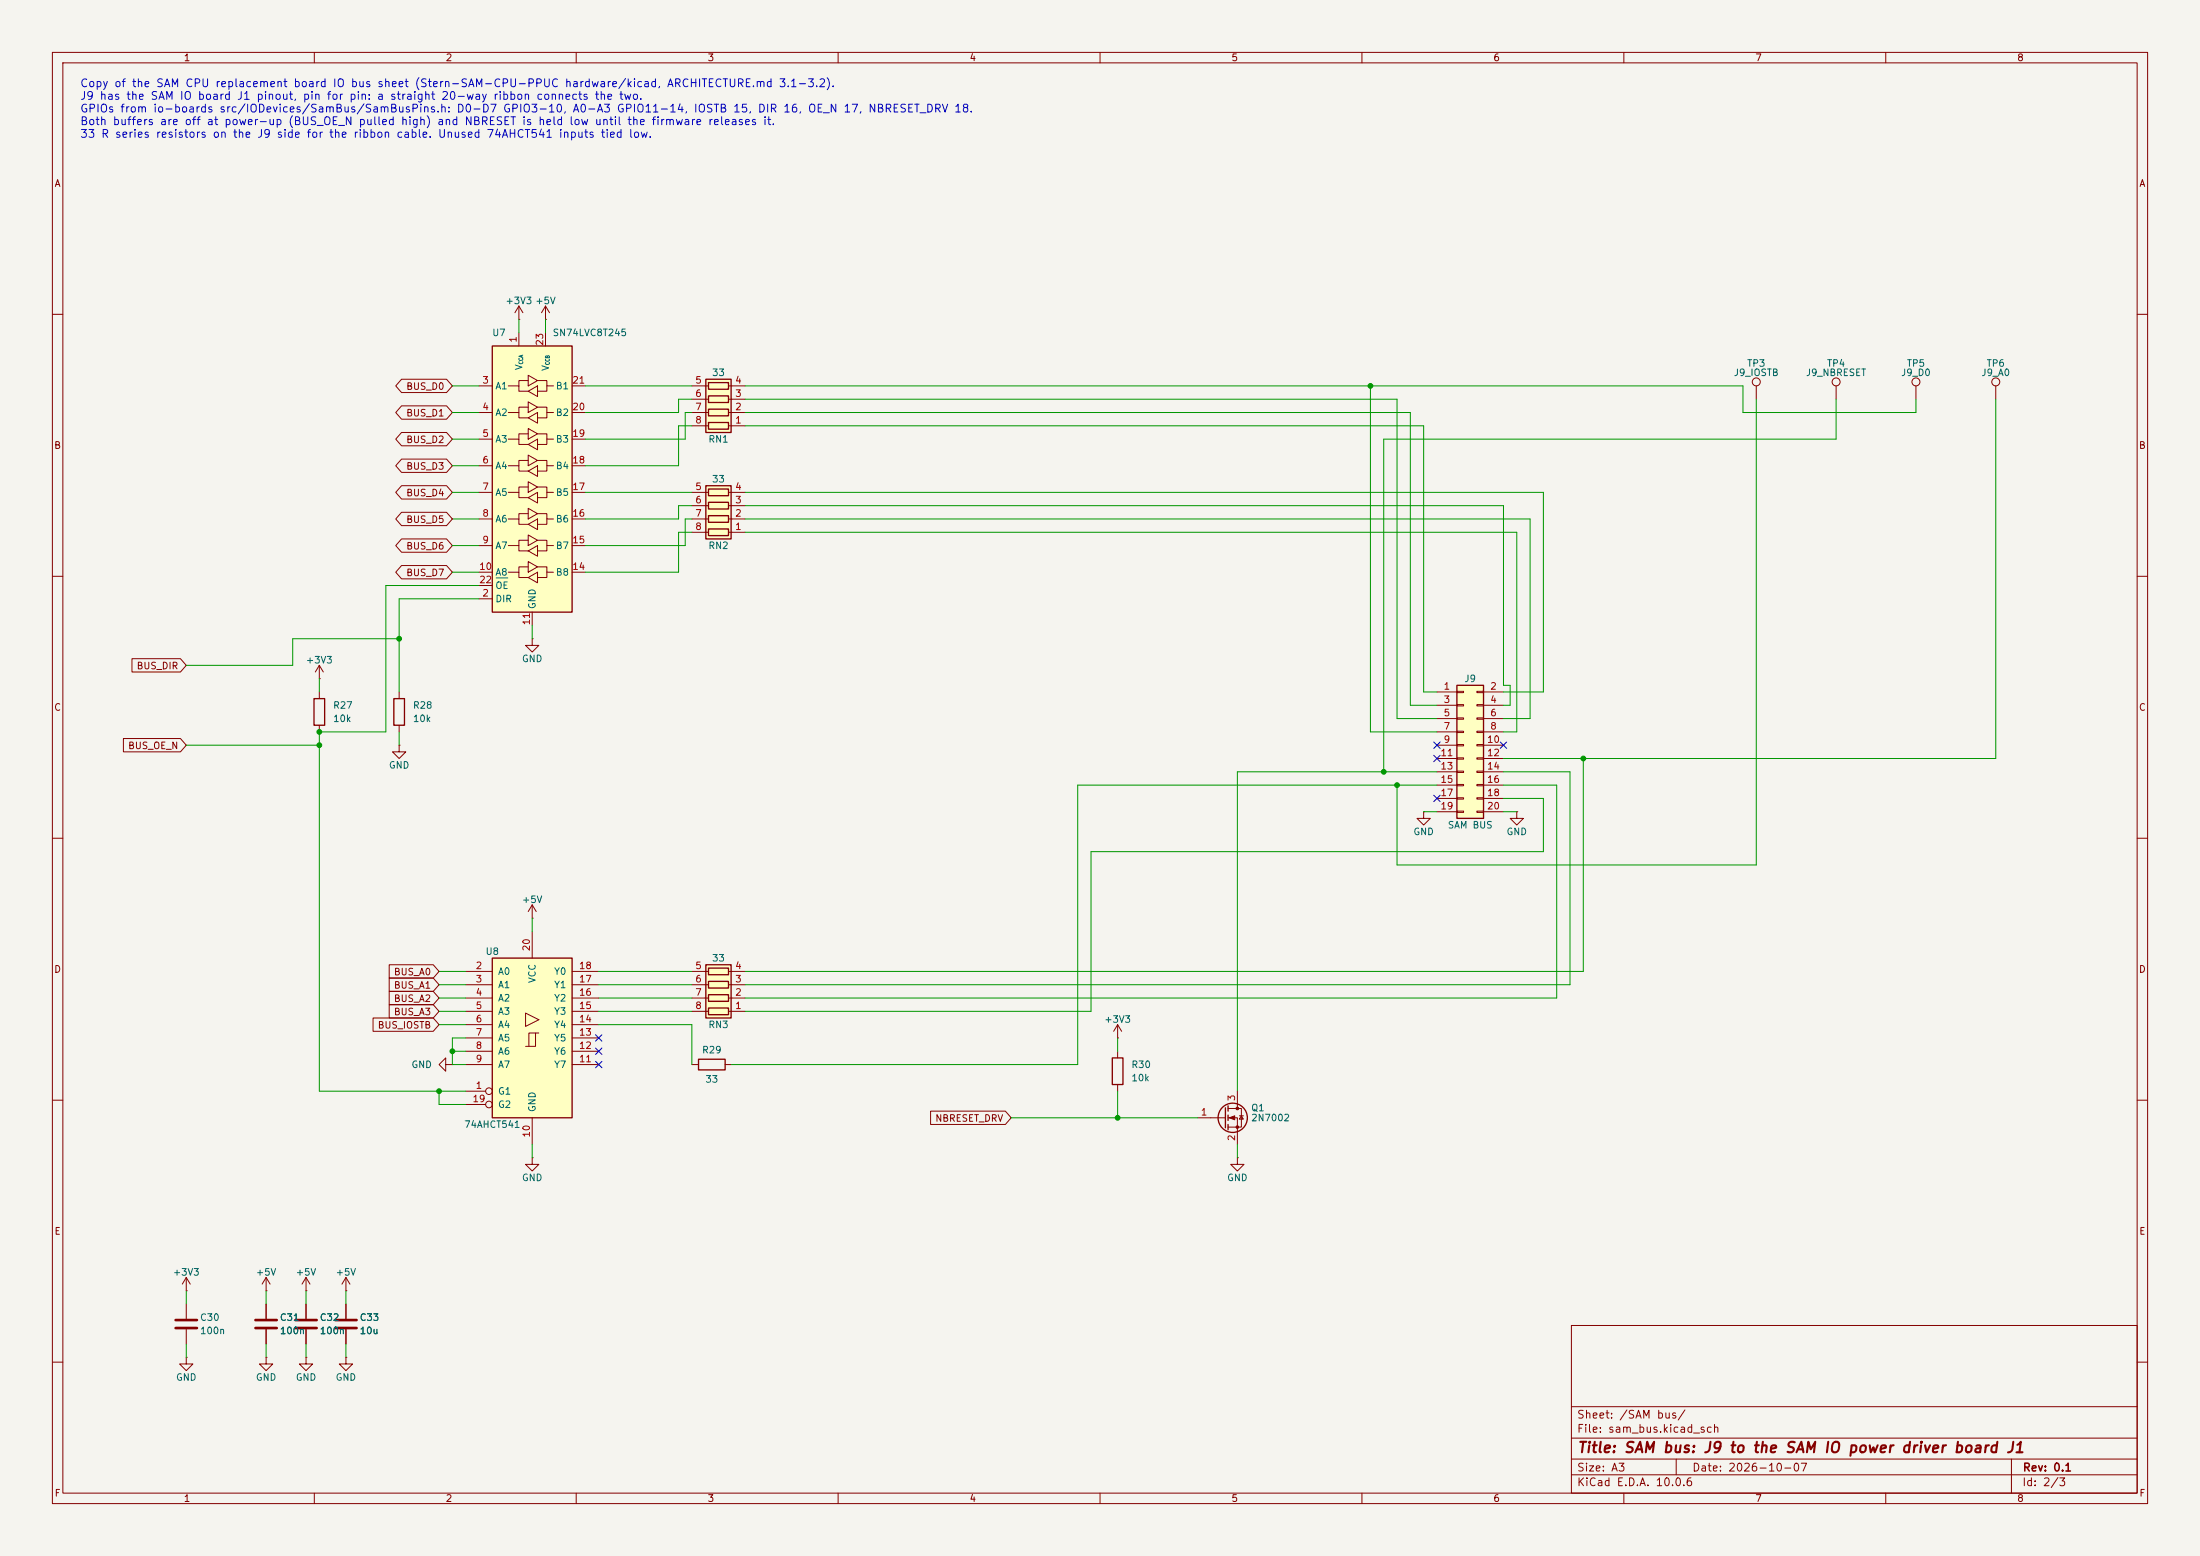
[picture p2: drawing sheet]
<svg xmlns="http://www.w3.org/2000/svg" width="420mm" height="297mm" viewBox="0 0 420 297" stroke-linecap="round" stroke-linejoin="round" font-family="sans-serif">
<path d="M0 0h420v297h-420z" fill="#f5f4ef" stroke="#f5f4ef" stroke-width=".19"/>
<g fill="none" stroke="#840000" stroke-width=".19">
<path d="M10 10h400v277h-400zM12 12h396v273h-396zM60 10v2M110 10v2M160 10v2M210 10v2M260 10v2M310 10v2M360 10v2M10 60h2M408 60h2M10 110h2"/>
<path d="M408 110h2M61 129.5h.1M61 127l-.8 1.3M61 127l.7 1.3M61 127v2.5M10 160h2M408 160h2M213.4 198.1h.1M213.4 195.6v2.5M213.4 195.6l-.8 1.3M213.4 195.6l.7 1.3M10 210h2"/>
<path d="M213.4 200.7v1.2M213.4 207v1.3M408 210h2M236.2 221v1.2h1.3l-1.3 1.3-1.3-1.3h1.3M236.2 221h.1M300 253h108v32h-108zM10 260h2M300 278.5h108M300 274.5h108M300 268.5h108M320 278.5v3M384 278.5v6.5"/>
<path d="M408 260h2M60 285v2M110 285v2M160 285v2M210 285v2M260 285v2M300 281.5h108M310 285v2M360 285v2"/>
</g>
<path d="M212.3 201.9h2.1v5.1h-2.1z" fill="none" stroke="#840000" stroke-width=".25"/>
<path d="M134.7 184.2h4.9v10.1h-4.9z" fill="#ffffc2"/>
<path d="M134.7 184.2h4.9v10.1h-4.9zM135.3 192.4h3.8v1.3h-3.8zM135.3 189.9h3.8v1.2h-3.8zM135.3 187.3h3.8v1.3h-3.8zM135.3 184.8h3.8v1.3h-3.8zM133.3 202.2h5.1v2h-5.1z" fill="none" stroke="#840000" stroke-width=".25"/>
<path d="M132.1 193h3.2M132.1 190.5h3.2M132.1 188h3.2M132.1 185.4h3.2M139.1 193h3.1M139.1 190.5h3.1M139.1 188h3.1M139.1 185.4h3.1M132.1 203.2h1.2M138.4 203.2h1.3" fill="none" stroke="#840000" stroke-width=".19"/>
<path d="M94 66h15.2v50.8h-15.2z" fill="#ffffc2"/>
<g fill="none" stroke="#840000" stroke-width=".25">
<path d="M94 66h15.2v50.8h-15.2zM75.2 133.4h2v5h-2zM233.9 211.5v3.8M234.4 211.1v1M234.4 212.9v1M234.4 214.6v1"/>
<circle cx="235.3" cy="213.4" r="2.79"/>
</g>
<g fill="none" stroke="#840000" stroke-width=".19">
<path d="M91.4 73.7h2.6M91.4 78.7h2.6M97 73.7h2.1v1h1.7M97 78.7h2.1v1.1h1.7M99.1 63.5v2.5M100.8 72.6h-1.7v1.1M100.8 71.6l1.8 1-1.8 1.1zM100.8 74.7l1.8-1v2zM100.8 77.7h-1.7v1M100.8 76.7l1.8 1-1.8 1zM100.8 79.8l1.8-1.1v2.1zM102.6 72.6h1.8v1.1h1.3"/>
<path d="M102.6 77.7h1.8v1h1.3M104.1 63.5v2.5M104.4 73.7v1h-1.8M104.4 78.7v1.1h-1.8M109.2 73.7h2.6M109.2 78.7h2.6M91.4 83.8h2.6M91.4 88.9h2.6M91.4 94h2.6M91.4 99.1h2.6M97 83.8h2.1v1h1.7M97 94h2.1v1h1.7"/>
<path d="M97 88.9h2.1v1h1.7M97 99.1h2.1v1h1.7M100.8 82.8h-1.7v1M100.8 93h-1.7v1M100.8 81.8l1.8 1-1.8 1zM100.8 91.9l1.8 1.1-1.8 1zM100.8 84.8l1.8-1v2.1zM100.8 89.9l1.8-1v2zM100.8 95l1.8-1v2zM100.8 87.9h-1.7v1M100.8 98h-1.7v1.1M100.8 86.9l1.8 1-1.8 1z"/>
<path d="M100.8 97l1.8 1-1.8 1.1zM102.6 82.8h1.8v1h1.3M102.6 93h1.8v1h1.3M102.6 87.9h1.8v1h1.3M102.6 98h1.8v1.1h1.3M104.4 83.8v1h-1.8M104.4 94v1h-1.8M104.4 88.9v1h-1.8M104.4 99.1v1h-1.8M109.2 83.8h2.6M109.2 88.9h2.6M109.2 94h2.6"/>
<path d="M109.2 99.1h2.6M91.4 114.3h2.6M91.4 104.1h2.6M91.4 109.2h2.6M91.4 111.8h2.6M97 104.1h2.1v1.1h1.7M97 109.2h2.1v1h1.7M100.8 103.1h-1.7v1M100.8 102.1l1.8 1-1.8 1zM100.8 105.2l1.8-1.1v2.1zM100.8 110.2l1.8-1v2.1zM100.8 108.2h-1.7v1"/>
<path d="M100.8 107.2l1.8 1-1.8 1zM100.8 100.1l1.8-1v2zM101.6 116.8v2.6M102.6 103.1h1.8v1h1.3M102.6 108.2h1.8v1h1.3M104.4 104.1v1.1h-1.8M104.4 109.2v1h-1.8M109.2 104.1h2.6M109.2 109.2h2.6M76.2 132.1v1.3M76.2 138.4v1.3M101.6 121.9v1.3h1.3l-1.3 1.3-1.3-1.3h1.3"/>
<path d="M101.6 121.9h.1M76.2 142.2v1.3h1.3l-1.3 1.3-1.3-1.3h1.3M76.2 142.2h.1M101.6 175.3h.1M101.6 172.7v2.6M101.6 172.7l-.8 1.3M101.6 172.7l.8 1.3M85.1 203.2v-1.3l-1.3 1.3 1.3 1.3v-1.3h1.3M86.4 203.2h.1M228.6 213.4h5.3M234.4 211.6h2.6v3.5h-2.6M234.4 213.4h1.8v5"/>
<path d="M236.2 208.3v3.3M236.6 213h.8M237 213l.4 .6h-.8z"/>
</g>
<path d="M94.7 110.3h2.2" fill="none" stroke="#006464" stroke-width=".19"/>
<g fill="#840000" stroke="#840000" stroke-width=".19">
<path d="M234.7 213.4l1-.4v.7z"/>
<circle cx="236.2" cy="211.6" r=".25"/>
<circle cx="236.2" cy="215.1" r=".25"/>
</g>
<path d="M94 182.9h15.2v30.5h-15.2z" fill="#ffffc2"/>
<g fill="none" stroke="#840000" stroke-width=".19">
<path d="M271.8 154.9v1.3h1.2l-1.2 1.3-1.3-1.3h1.3M271.8 154.9h.1M289.6 154.9v1.3h1.2l-1.2 1.3-1.3-1.3h1.3M289.6 154.9h.1M101.6 177.8v5.1M88.9 185.4h5.1M88.9 188h5.1M88.9 190.5h5.1M88.9 193h5.1M88.9 195.6h5.1M88.9 198.1h5.1M100.3 193.4l2.6 1.2-2.6 1.3z"/>
<path d="M102.2 197.2h-1.2v2.5M102.9 197.2h-.7v2.5h-1.9M109.2 185.4h5.1M109.2 188h5.1M109.2 190.5h5.1M109.2 193h5.1M109.2 195.6h5.1M109.2 198.1h5.1M88.9 208.3h3.8M88.9 200.7h5.1M88.9 203.2h5.1M88.9 210.8h3.8"/>
<path d="M101.6 213.4v5M109.2 200.7h5.1M109.2 203.2h5.1M101.6 221v1.2h1.3l-1.3 1.3-1.3-1.3h1.3M101.6 221h.1"/>
<circle cx="93.3" cy="208.3" r=".63"/>
<circle cx="93.3" cy="210.8" r=".63"/>
</g>
<path d="M94 182.9h15.2v30.5h-15.2z" fill="none" stroke="#840000" stroke-width=".25"/>
<path d="M134.7 72.4h4.9v10.2h-4.9z" fill="#ffffc2"/>
<path d="M134.7 72.4h4.9v10.2h-4.9zM135.3 78.1h3.8v1.3h-3.8zM135.3 75.6h3.8v1.2h-3.8zM135.3 73h3.8v1.3h-3.8zM135.3 80.6h3.8v1.3h-3.8zM59.9 133.4h2.1v5h-2.1z" fill="none" stroke="#840000" stroke-width=".25"/>
<g fill="none" stroke="#840000" stroke-width=".19">
<path d="M132.1 78.7h3.2M132.1 76.2h3.2M132.1 73.7h3.2M139.1 78.7h3.1M139.1 76.2h3.1M139.1 73.7h3.1M335.3 73.7v2.5M350.5 73.7v2.5M365.8 73.7v2.5M381 73.7v2.5M132.1 81.3h3.2M139.1 81.3h3.1"/>
<path d="M61 132.1v1.3M61 138.4v1.3M35.6 259.1v1.2h1.2l-1.2 1.3-1.3-1.3h1.3M35.6 259.1h.1M35.6 246.4h.1M35.6 243.8l-.8 1.3M35.6 243.8l.7 1.3M35.6 243.8v2.6M35.6 248.9v2.8M35.6 253.7v2.8M50.8 246.4h.1M50.8 259.1v1.2h1.3l-1.3 1.3-1.3-1.3h1.3"/>
<path d="M50.8 259.1h.1M50.8 243.8l-.8 1.3M50.8 243.8l.8 1.3M50.8 243.8v2.6M50.8 248.9v2.8M50.8 253.7v2.8M58.4 246.4h.1M58.4 259.1v1.2h1.3l-1.3 1.3-1.3-1.3h1.3M58.4 259.1h.1M58.4 243.8l-.7 1.3M58.4 243.8l.8 1.3M58.4 243.8v2.6"/>
<path d="M58.4 248.9v2.8M58.4 253.7v2.8M66 246.4h.1M66 259.1v1.2h1.3l-1.3 1.3-1.2-1.3h1.2M66 259.1h.1M66 243.8l-.7 1.3M66 243.8l.8 1.3M66 243.8v2.6M66 248.9v2.8M66 253.7v2.8"/>
<circle cx="335.3" cy="72.9" r=".76"/>
<circle cx="350.5" cy="72.9" r=".76"/>
<circle cx="365.8" cy="72.9" r=".76"/>
<circle cx="381" cy="72.9" r=".76"/>
</g>
<path d="M33.5 252h4.1M33.5 253.5h4.1M48.8 252h4M48.8 253.5h4M56.4 252h4.1M56.4 253.5h4.1M64 252h4.1M64 253.5h4.1" fill="none" stroke="#840000" stroke-width=".51"/>
<path d="M278.1 130.8h5.1v25.4h-5.1z" fill="#ffffc2"/>
<path d="M278.1 130.8h5.1v25.4h-5.1z" fill="none" stroke="#840000" stroke-width=".25"/>
<g fill="none" stroke="#840000" stroke-width=".19">
<path d="M99.1 58.4l-.8 1.3M99.1 58.4l.7 1.3M99.1 58.4v2.6M104.1 58.4l-.7 1.3M104.1 58.4l.8 1.3M104.1 58.4v2.6M99.1 61h.1M104.1 61h.1M274.3 132.1h3.8M274.3 134.6h3.8M274.3 137.2h3.8M274.3 139.7h3.8"/>
<path d="M278.1 132h1.3v.2h-1.3zM278.1 134.5h1.3v.2h-1.3zM278.1 137h1.3v.3h-1.3zM278.1 139.6h1.3v.2h-1.3zM281.9 132h1.3v.2h-1.3zM281.9 134.5h1.3v.2h-1.3zM281.9 137h1.3v.3h-1.3zM281.9 139.6h1.3v.2h-1.3zM283.2 132.1h3.8M283.2 134.6h3.8M283.2 137.2h3.8M283.2 139.7h3.8"/>
<path d="M274.3 142.2h3.8M274.3 144.8h3.8M274.3 147.3h3.8M274.3 149.9h3.8M274.3 152.4h3.8M274.3 154.9h3.8M278.1 142.1h1.3v.3h-1.3zM278.1 144.7h1.3v.2h-1.3zM278.1 147.2h1.3v.2h-1.3zM278.1 149.7h1.3v.3h-1.3zM278.1 152.3h1.3v.2h-1.3zM278.1 154.8h1.3v.3h-1.3z"/>
<path d="M281.9 142.1h1.3v.3h-1.3zM281.9 144.7h1.3v.2h-1.3zM281.9 147.2h1.3v.2h-1.3zM281.9 149.7h1.3v.3h-1.3zM281.9 152.3h1.3v.2h-1.3zM281.9 154.8h1.3v.3h-1.3zM283.2 142.2h3.8M283.2 144.8h3.8M283.2 147.3h3.8M283.2 149.9h3.8M283.2 152.4h3.8M283.2 154.9h3.8"/>
</g>
<path d="M134.7 92.7h4.9v10.2h-4.9z" fill="#ffffc2"/>
<path d="M134.7 92.7h4.9v10.2h-4.9zM135.3 98.4h3.8v1.3h-3.8zM135.3 95.9h3.8v1.3h-3.8zM135.3 93.3h3.8v1.3h-3.8zM135.3 101h3.8v1.2h-3.8z" fill="none" stroke="#840000" stroke-width=".25"/>
<g fill="none" stroke="#840000" stroke-width=".19">
<path d="M76.7 77.5h8.5l1.2 1.2-1.2 1.3h-8.5l-1.2-1.3zM76.7 72.4h8.5l1.2 1.3-1.2 1.2h-8.5l-1.2-1.2zM76.7 87.6h8.5l1.2 1.3-1.2 1.3h-8.5l-1.2-1.3zM76.7 92.7h8.5l1.2 1.3-1.2 1.3h-8.5l-1.2-1.3zM76.7 82.5h8.5l1.2 1.3-1.2 1.3h-8.5l-1.2-1.3zM76.7 97.8h8.5l1.2 1.3-1.2 1.2h-8.5l-1.2-1.2zM132.1 99.1h3.2M132.1 96.5h3.2M132.1 94h3.2M139.1 99.1h3.1M139.1 96.5h3.1M139.1 94h3.1"/>
<path d="M76.7 102.9h8.5l1.2 1.2-1.2 1.3h-8.5l-1.2-1.3zM76.7 107.9h8.5l1.2 1.3-1.2 1.3h-8.5l-1.2-1.3zM132.1 101.6h3.2M139.1 101.6h3.1M25.2 125.7h9.2l1.2 1.3-1.2 1.3h-9.2zM23.6 141h10.8l1.2 1.2-1.2 1.3h-10.8zM71.2 194.3h11.5l1.1 1.3-1.1 1.3h-11.5zM74.3 184.1h8.4l1.1 1.3-1.1 1.3h-8.4zM74.3 189.2h8.4l1.1 1.3-1.1 1.3h-8.4zM74.3 191.8h8.4l1.1 1.2-1.1 1.3h-8.4zM74.3 186.7h8.4l1.1 1.3-1.1 1.2h-8.4zM177.7 212.1h14.2l1.1 1.3-1.1 1.2h-14.2z"/>
<path d="M50.8 248.9v2.8M50.8 253.7v2.8M58.4 248.9v2.8M58.4 253.7v2.8M66 248.9v2.8M66 253.7v2.8"/>
</g>
<g fill="none" stroke="#009600" stroke-width=".19">
<path d="M86.4 78.7h5M86.4 73.7h5M99.1 61v2.5M104.1 61v2.5M111.8 73.7h20.3M132.1 76.2h-2.6v2.5h-17.7M132.1 78.7h-1.3v5.1h-19M142.2 76.2h124.5v61h7.6M142.2 78.7h127v55.9h5.1M142.2 73.7h190.5v5h33.1v-2.5M261.6 73.7v66h12.7M335.3 76.2v88.9h-68.6v-15.2"/>
<path d="M350.5 76.2v7.6h-86.3v63.5M381 76.2v68.6h-94M86.4 94h5M86.4 83.8h5M86.4 99.1h5M86.4 88.9h5M111.8 94h20.3M132.1 96.5h-2.6v2.6h-17.7M132.1 99.1h-1.3v5h-19M132.1 81.3h-2.6v7.6h-17.7M142.2 81.3h129.6v50.8h2.5M142.2 99.1h149.9v38.1h-5.1"/>
<path d="M142.2 96.5h144.8v34.3h1.3v3.8h-1.3M142.2 94h152.4v38.1h-7.6M86.4 104.1h5M86.4 109.2h5M91.4 111.8h-17.7v27.9h-12.7v68.6h27.9M91.4 114.3h-15.2v17.8M101.6 119.4v2.5M132.1 101.6h-2.6v7.6h-17.7M142.2 101.6h147.4v38.1h-2.6M61 129.5v2.6M76.2 121.9h-20.3v5.1h-20.3M76.2 139.7v2.5"/>
<path d="M35.6 142.2h25.4M271.8 154.9h2.5M274.3 147.3h-38.1v61M274.3 149.9h-68.6v53.3h-66M287 152.4h7.6v10.2h-86.3v30.4h-66.1M287 147.3h12.7v40.7h-157.5M287 149.9h10.2v40.6h-155M287 154.9h2.6M302.3 144.8v40.6h-160.1M101.6 175.3v2.5M83.8 185.4h5.1M83.8 195.6h5.1"/>
<path d="M83.8 193h5.1M83.8 188h5.1M83.8 190.5h5.1M88.9 198.1h-2.5v5.1h2.5M114.3 185.4h17.8M114.3 195.6h17.8v7.6M114.3 193h17.8M114.3 188h17.8M114.3 190.5h17.8M213.4 198.1v2.6M83.8 208.3v2.5h5.1M86.4 200.7h2.5"/>
<path d="M101.6 218.4v2.6M193 213.4h35.6M213.4 208.3v5.1M236.2 218.4v2.6M35.6 246.4v2.5M35.6 256.5v2.6M50.8 246.4v2.5M50.8 256.5v2.6M58.4 246.4v2.5M58.4 256.5v2.6M66 246.4v2.5M66 256.5v2.6"/>
</g>
<g fill="none" stroke="#000084" stroke-width=".19">
<path d="M273.7 141.6l1.2 1.2M273.7 144.2l1.2 1.2M273.7 151.8l1.2 1.2M274.9 141.6l-1.2 1.2M274.9 144.2l-1.2 1.2M274.9 151.8l-1.2 1.2M286.4 141.6l1.2 1.2M287.6 141.6l-1.2 1.2M113.7 197.5l1.2 1.2M114.9 197.5l-1.2 1.2M113.7 200.1l1.2 1.2M113.7 202.6l1.2 1.2"/>
<path d="M114.9 200.1l-1.2 1.2M114.9 202.6l-1.2 1.2"/>
</g>
<g fill="#009600" stroke="#009600" stroke-width=".19">
<circle cx="264.2" cy="147.3" r=".46"/>
<circle cx="266.7" cy="149.9" r=".46"/>
<circle cx="302.3" cy="144.8" r=".46"/>
<circle cx="83.8" cy="208.3" r=".46"/>
<circle cx="61" cy="142.2" r=".46"/>
<circle cx="86.4" cy="200.7" r=".46"/>
<circle cx="61" cy="139.7" r=".46"/>
<circle cx="76.2" cy="121.9" r=".46"/>
<circle cx="213.4" cy="213.4" r=".46"/>
<circle cx="261.6" cy="73.7" r=".46"/>
</g>
<text font-size="2" fill="#840000" x="301" y="277.8">Title: SAM bus: J9 to the SAM IO power driver board J1</text>
<g font-size="1.5" fill="#0000c2">
<text x="15.2" y="17">Copy of the SAM CPU replacement board IO bus sheet (Stern-SAM-CPU-PPUC hardware/kicad, ARCHITECTURE.md 3.1-3.2).</text>
<text x="15.2" y="19.4">J9 has the SAM IO board J1 pinout, pin for pin: a straight 20-way ribbon connects the two.</text>
<text x="15.2" y="21.8">GPIOs from io-boards src/IODevices/SamBus/SamBusPins.h: D0-D7 GPIO3-10, A0-A3 GPIO11-14, IOSTB 15, DIR 16, OE_N 17, NBRESET_DRV 18.</text>
<text x="15.2" y="24.3">Both buffers are off at power-up (BUS_OE_N pulled high) and NBRESET is held low until the firmware releases it.</text>
<text x="15.2" y="26.7">33 R series resistors on the J9 side for the ribbon cable. Unused 74AHCT541 inputs tied low.</text>
</g>
<g font-size="1.5" fill="#840000">
<text x="300.9" y="273.8">File: sam_bus.kicad_sch</text>
<text x="300.9" y="271.1">Sheet: /SAM bus/</text>
<text x="300.9" y="281.2">Size: A3</text>
<text x="322.9" y="281.2">Date: 2026-10-07</text>
<text x="386" y="281.2">Rev: 0.1</text>
<text x="300.9" y="284">KiCad E.D.A. 10.0.6</text>
<text x="385.9" y="284">Id: 2/3</text>
</g>
<g font-size="1.3" fill="#840000">
<text x="35" y="12">1</text>
<text x="85" y="12">2</text>
<text x="135" y="12">3</text>
<text x="185" y="12">4</text>
<text x="235" y="12">5</text>
<text x="285" y="12">6</text>
<text x="335" y="12">7</text>
<text x="385" y="12">8</text>
<text x="10.3" y="36">A</text>
<text x="408.3" y="36">A</text>
<text x="77.4" y="74.7">BUS_D0</text>
<text x="77.4" y="79.8">BUS_D1</text>
<text x="10.2" y="86">B</text>
<text x="77.4" y="90">BUS_D3</text>
<text x="77.4" y="84.9">BUS_D2</text>
<text x="408.2" y="86">B</text>
<text x="77.4" y="95">BUS_D4</text>
<text x="77.4" y="100.1">BUS_D5</text>
<text x="77.4" y="105.2">BUS_D6</text>
<text x="77.4" y="110.3">BUS_D7</text>
<text x="26" y="128.1">BUS_DIR</text>
<text x="10.2" y="136">C</text>
<text x="408.2" y="136">C</text>
<text x="24.3" y="143.3">BUS_OE_N</text>
<text x="10.2" y="186">D</text>
<text x="408.2" y="186">D</text>
<text x="75.1" y="186.5">BUS_A0</text>
<text x="75.1" y="191.6">BUS_A2</text>
<text x="75.1" y="189">BUS_A1</text>
<text x="72" y="196.6">BUS_IOSTB</text>
<text x="75.1" y="194.1">BUS_A3</text>
<text x="178.4" y="214.4">NBRESET_DRV</text>
<text x="10.3" y="236">E</text>
<text x="408.3" y="236">E</text>
<text x="10.3" y="286">F</text>
<text x="35" y="287">1</text>
<text x="85" y="287">2</text>
<text x="135" y="287">3</text>
<text x="185" y="287">4</text>
<text x="235" y="287">5</text>
<text x="285" y="287">6</text>
<text x="335" y="287">7</text>
<text x="385" y="287">8</text>
<text x="408.3" y="286">F</text>
</g>
<g font-size="1.3" fill="#006464">
<text x="96.4" y="58.4">+3V3 +5V</text>
<text x="93.9" y="64.5">U7</text>
<text x="105.4" y="64.5">SN74LVC8T245</text>
<text x="100" y="70.8" transform="rotate(-90 100 70.8)">V</text>
<text x="105.1" y="70.9" transform="rotate(-90 105.1 70.9)">V</text>
<text x="333.4" y="70.3">TP3</text>
<text x="348.7" y="70.3">TP4</text>
<text x="363.9" y="70.3">TP5</text>
<text x="379.1" y="70.3">TP6</text>
<text x="94.5" y="74.6">A1</text>
<text x="106" y="74.6">B1</text>
<text x="135.8" y="72.1">33</text>
<text x="330.9" y="72.1">J9_IOSTB</text>
<text x="344.6" y="72.1">J9_NBRESET</text>
<text x="362.8" y="72.1">J9_D0</text>
<text x="378.2" y="72.1">J9_A0</text>
<text x="94.5" y="79.7">A2</text>
<text x="106" y="79.7">B2</text>
<text x="94.5" y="84.8">A3</text>
<text x="94.5" y="89.9">A4</text>
<text x="106" y="89.9">B4</text>
<text x="106" y="84.8">B3</text>
<text x="135.1" y="84.8">RN1</text>
<text x="94.5" y="94.9">A5</text>
<text x="106" y="94.9">B5</text>
<text x="135.8" y="92.4">33</text>
<text x="94.5" y="100">A6</text>
<text x="106" y="100">B6</text>
<text x="94.5" y="105.1">A7</text>
<text x="106" y="105.1">B7</text>
<text x="135.1" y="105.1">RN2</text>
<text x="94.5" y="110.2">A8</text>
<text x="94.5" y="112.7">OE</text>
<text x="106" y="110.2">B8</text>
<text x="94.5" y="115.3">DIR</text>
<text x="102.6" y="116.4" transform="rotate(-90 102.6 116.4)">GND</text>
<text x="58.3" y="126.9">+3V3</text>
<text x="99.5" y="126.7">GND</text>
<text x="279.5" y="130.5">J9</text>
<text x="63.5" y="135.6">R27</text>
<text x="78.7" y="135.6">R28</text>
<text x="63.5" y="138.1">10k</text>
<text x="78.7" y="138.1">10k</text>
<text x="74.1" y="147">GND</text>
<text x="269.7" y="159.7">GND</text>
<text x="276.3" y="158.4">SAM BUS</text>
<text x="287.5" y="159.7">GND</text>
<text x="99.5" y="172.7">+5V</text>
<text x="92.6" y="182.6">U8</text>
<text x="135.8" y="183.8">33</text>
<text x="95" y="186.4">A0</text>
<text x="95" y="188.9">A1</text>
<text x="95" y="191.5">A2</text>
<text x="102.6" y="187.8" transform="rotate(-90 102.6 187.8)">VCC</text>
<text x="105.7" y="191.5">Y2</text>
<text x="105.7" y="188.9">Y1</text>
<text x="105.7" y="186.4">Y0</text>
<text x="95" y="194">A3</text>
<text x="95" y="196.5">A4</text>
<text x="105.7" y="196.5">Y4</text>
<text x="105.7" y="194">Y3</text>
<text x="135.1" y="196.5">RN3</text>
<text x="210.7" y="195.5">+3V3</text>
<text x="95" y="199.1">A5</text>
<text x="95" y="201.6">A6</text>
<text x="105.7" y="201.6">Y6</text>
<text x="105.7" y="199.1">Y5</text>
<text x="133.9" y="201.4">R29</text>
<text x="78.4" y="204.2">GND</text>
<text x="95" y="209.2">G1</text>
<text x="95" y="204.2">A7</text>
<text x="105.7" y="204.2">Y7</text>
<text x="134.6" y="207">33</text>
<text x="215.9" y="204.2">R30</text>
<text x="215.9" y="206.7">10k</text>
<text x="88.5" y="215.6">74AHCT541</text>
<text x="95" y="211.8">G2</text>
<text x="102.6" y="212.4" transform="rotate(-90 102.6 212.4)">GND</text>
<text x="238.7" y="212.4">Q1</text>
<text x="238.7" y="214.3">2N7002</text>
<text x="99.5" y="225.8">GND</text>
<text x="234.2" y="225.8">GND</text>
<text x="32.9" y="243.8">+3V3</text>
<text x="48.7" y="243.8">+5V</text>
<text x="56.4" y="243.8">+5V</text>
<text x="64" y="243.8">+5V</text>
<text x="38.1" y="252.4">C30</text>
<text x="38.1" y="255">100n</text>
<text x="53.3" y="252.4">C31</text>
<text x="53.3" y="255">100n</text>
<text x="60.9" y="252.4">C32</text>
<text x="60.9" y="255">100n</text>
<text x="68.6" y="252.4">C33</text>
<text x="68.6" y="255">10u</text>
<text x="33.5" y="263.9">GND</text>
<text x="48.7" y="263.9">GND</text>
<text x="56.4" y="263.9">GND</text>
<text x="64" y="263.9">GND</text>
</g>
<g font-size="1.3" fill="#a90000">
<text x="98.9" y="65.5" transform="rotate(-90 98.9 65.5)">1</text>
<text x="104" y="66.1" transform="rotate(-90 104 66.1)">23</text>
<text x="92" y="73.5">3</text>
<text x="109.2" y="73.5">21</text>
<text x="132.6" y="73.5">5</text>
<text x="132.6" y="76.1">6</text>
<text x="140.2" y="76.1">3</text>
<text x="140.2" y="73.5">4</text>
<text x="92" y="78.6">4</text>
<text x="92" y="83.7">5</text>
<text x="109.2" y="83.7">19</text>
<text x="109.2" y="78.6">20</text>
<text x="132.6" y="78.6">7</text>
<text x="132.6" y="81.1">8</text>
<text x="140.2" y="81.1">1</text>
<text x="140.2" y="78.6">2</text>
<text x="92" y="88.8">6</text>
<text x="109.2" y="88.8">18</text>
<text x="92" y="93.8">7</text>
<text x="109.2" y="93.8">17</text>
<text x="132.6" y="93.8">5</text>
<text x="140.2" y="93.8">4</text>
<text x="92" y="98.9">8</text>
<text x="109.2" y="98.9">16</text>
<text x="132.6" y="96.4">6</text>
<text x="132.6" y="98.9">7</text>
<text x="132.6" y="101.5">8</text>
<text x="140.2" y="101.5">1</text>
<text x="140.2" y="98.9">2</text>
<text x="140.2" y="96.4">3</text>
<text x="92" y="104">9</text>
<text x="109.2" y="104">15</text>
<text x="91.4" y="109.1">10</text>
<text x="91.4" y="111.6">22</text>
<text x="109.2" y="109.1">14</text>
<text x="92" y="114.2">2</text>
<text x="101.5" y="119.4" transform="rotate(-90 101.5 119.4)">11</text>
<text x="275.5" y="131.9">1</text>
<text x="284.4" y="131.9">2</text>
<text x="275.5" y="134.5">3</text>
<text x="275.5" y="137">5</text>
<text x="284.4" y="134.5">4</text>
<text x="284.4" y="137">6</text>
<text x="275.5" y="139.6">7</text>
<text x="275.5" y="142.1">9</text>
<text x="283.8" y="142.1">10</text>
<text x="284.4" y="139.6">8</text>
<text x="274.9" y="144.6">11</text>
<text x="274.9" y="147.2">13</text>
<text x="274.9" y="149.7">15</text>
<text x="283.8" y="144.6">12</text>
<text x="283.8" y="147.2">14</text>
<text x="283.8" y="149.7">16</text>
<text x="274.9" y="152.3">17</text>
<text x="274.9" y="154.8">19</text>
<text x="283.8" y="152.3">18</text>
<text x="283.8" y="154.8">20</text>
<text x="90.7" y="185.3">2</text>
<text x="101.5" y="181.7" transform="rotate(-90 101.5 181.7)">20</text>
<text x="110.4" y="185.3">18</text>
<text x="132.6" y="185.3">5</text>
<text x="140.2" y="185.3">4</text>
<text x="90.7" y="187.8">3</text>
<text x="90.7" y="190.4">4</text>
<text x="110.4" y="190.4">16</text>
<text x="110.4" y="187.8">17</text>
<text x="132.6" y="187.8">6</text>
<text x="132.6" y="190.4">7</text>
<text x="140.2" y="190.4">2</text>
<text x="140.2" y="187.8">3</text>
<text x="90.7" y="192.9">5</text>
<text x="90.7" y="195.4">6</text>
<text x="90.7" y="198">7</text>
<text x="110.4" y="198">13</text>
<text x="110.4" y="195.4">14</text>
<text x="110.4" y="192.9">15</text>
<text x="132.6" y="192.9">8</text>
<text x="140.2" y="192.9">1</text>
<text x="90.7" y="200.5">8</text>
<text x="90.7" y="203.1">9</text>
<text x="110.4" y="203.1">11</text>
<text x="110.4" y="200.5">12</text>
<text x="90.7" y="208.1">1</text>
<text x="90.1" y="210.7">19</text>
<text x="229.1" y="213.2">1</text>
<text x="236.1" y="210.3" transform="rotate(-90 236.1 210.3)">3</text>
<text x="101.5" y="217.2" transform="rotate(-90 101.5 217.2)">10</text>
<text x="236.1" y="217.9" transform="rotate(-90 236.1 217.9)">2</text>
</g>
<g font-size=".8" fill="#006464">
<text x="100" y="69.6" transform="rotate(-90 100 69.6)">CCA</text>
<text x="105.1" y="69.8" transform="rotate(-90 105.1 69.8)">CCB</text>
</g>
</svg>
